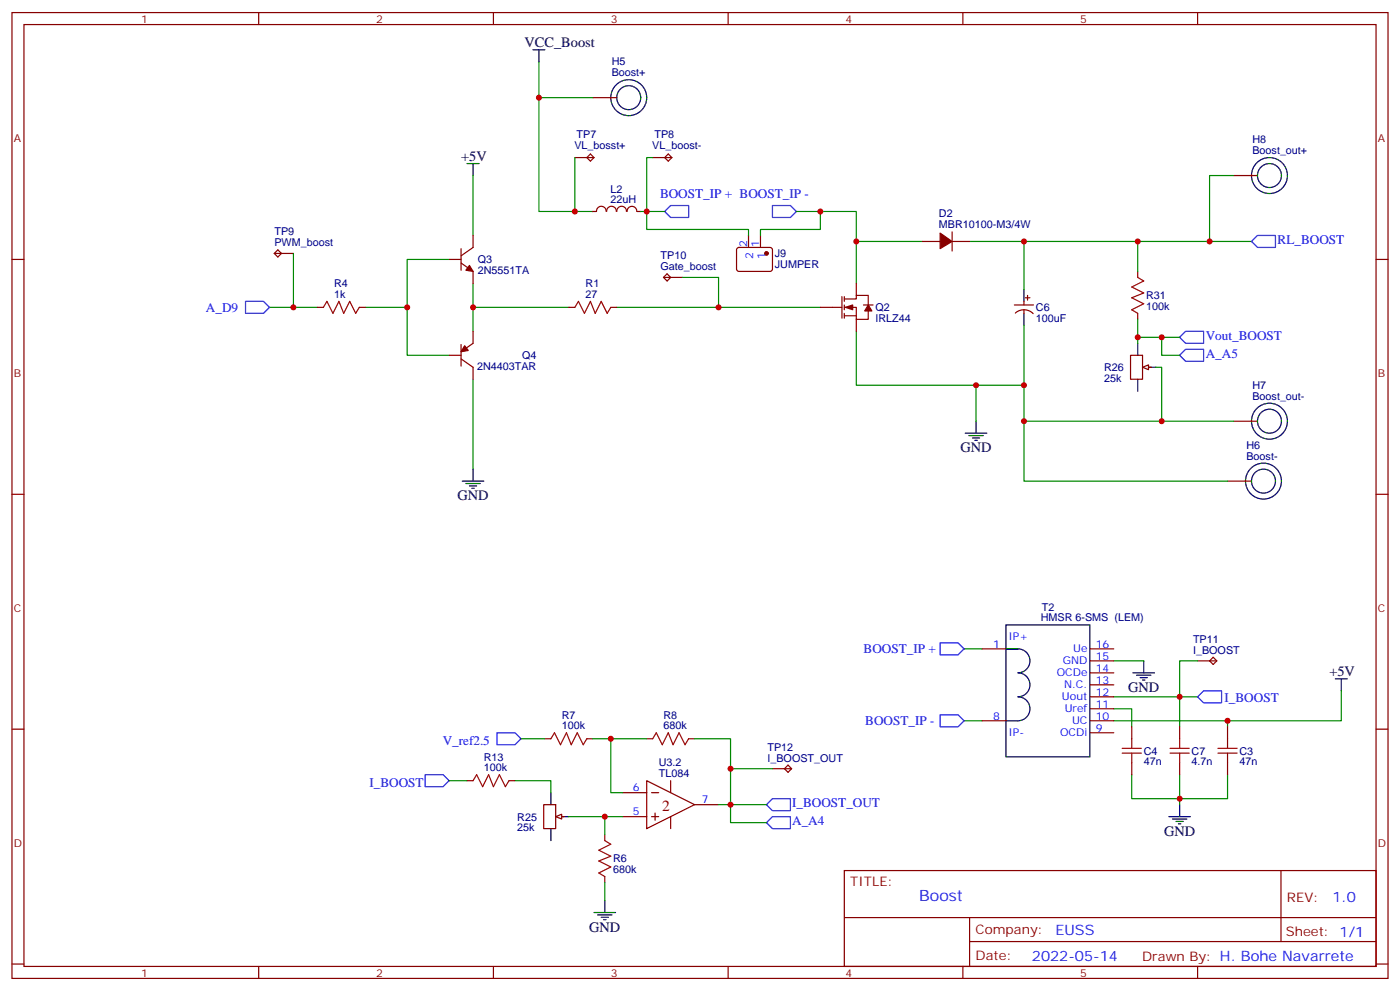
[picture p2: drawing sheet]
<svg xmlns="http://www.w3.org/2000/svg" width="412mm" height="292mm" viewBox="0 0 412 292" stroke-linecap="round" stroke-linejoin="round" font-family="sans-serif">
<g fill="none" stroke="#008700" stroke-width=".35">
<path d="M158.7 18.2v44.1h15.9M158.7 28.8h15.9M139.3 51.7v17.6M169.3 46.4v15.9M192.3 46.4h-1.8v21.2h30v1.7M363.4 51.7h-7.1v19.4M86.4 74.6v15.9M132.3 76.4h-12.4v14.1h-12.3M188.7 62.3h7.1M234.6 62.3h17.6v21.1M241.7 62.3v5.3h-17.7v1.7M252.2 71.1h19.4"/>
<path d="M285.8 71.1h82.9M301.6 71.1v14.1M79.4 90.5h14.1M119.9 90.5v14.1h12.4M139.3 90.5h28.3M139.3 83.4v14.1M181.7 90.5h60M201.1 81.7h10.6v8.8M301.6 95.8v17.6h-49.4v-15.9M139.3 111.7v26.4M287.5 113.4v10.6M301.6 113.4v10.6h61.8"/>
<path d="M301.6 124v17.6h60M284 191h5.3M328.1 194.6h8.8M352.8 194.6h-5.3v19.4M153.5 217.5h7M174.6 217.5h5.3v15.9h3.5M179.9 217.5h10.6M204.6 217.5h10.6v19.4h-3.5M284 212.2h5.3M328.1 208.7h5.3v5.3M328.1 212.2h33.5v1.8M328.1 205.1h24.7"/>
<path d="M395.1 203.4v8.8h-33.5M132.3 229.8h5.3M215.2 236.9h10.6M215.2 226.3h12.3M333.4 228.1v7h14.1v1.8M347.5 228.1v7h14.1v-7M178.2 259.8v5.3"/>
</g>
<g fill="none" stroke="#a10000" stroke-width=".35">
<path d="M95.2 90.5l1.1-1.8 1.8 3.6 1.7-3.6 1.4 3.6 1.8-3.6 1.8 3.6 1-1.8M169.3 90.5l1.1-1.8 1.8 3.6 1.7-3.6 1.4 3.6 1.8-3.6 1.8 3.6 1-1.8M162.3 217.5l1-1.8 1.8 3.6 1.8-3.6 1.4 3.6 1.7-3.6 1.8 3.6 1.1-1.8M192.3 217.5l1-1.8 1.8 3.6 1.7-3.6 1.5 3.6 1.7-3.6 1.8 3.6 1-1.8M333.4 217.5v2.8M347.5 217.5v2.8M361.6 217.5v2.8M139.3 229.8l1.1-1.7 1.8 3.5 1.7-3.5 1.4 3.5 1.8-3.5 1.8 3.5 1-1.8M330.6 221.7h5.6M330.6 220.3h5.6M333.4 221.7v2.8M344.7 221.7h5.6"/>
<path d="M344.7 220.3h5.6M347.5 221.7v2.8M358.8 221.7h5.6M358.8 220.3h5.6M361.6 221.7v2.8M178.2 247.5l1.7 1-3.5 1.8 3.5 1.8-3.5 1.4 3.5 1.7-3.5 1.8 1.8 1.1"/>
</g>
<g fill="none" stroke="#870000" stroke-width=".35">
<path d="M3.5 3.7h405.4v284.3h-405.4zM7.1 7.2h398.2v277.3h-398.2zM76.2 3.7v3.5M145.3 3.7v3.5M214.5 3.7v3.5M283.6 3.7v3.5M352.8 3.7v3.5M174.6 28.8h7.1M169.3 46.4h5.7M172.9 46.4l1-1.1 1.1 1.1-1.1 1zM192.3 46.4h5.6M195.8 46.4l1-1.1 1.1 1.1-1.1 1z"/>
<path d="M363.4 51.7h7M3.5 76.4h3.6M80.8 74.6h5.6M81.8 73.6l1.1 1-1.1 1.1-1-1.1zM132.3 76.4h3.5M135.8 77.4l3.5 2.5v3.5M135.8 73.2v6.4M139.3 69.3v3.5l-3.5 2.5M174.6 62.3h1.1M175.7 62.2a1.41 1.41 0 0 1 1.4-1.5 1.41 1.41 0 0 1 1.4 1.5M178.7 62.2a1.41 1.41 0 0 1 1.4-1.5 1.41 1.41 0 0 1 1.4 1.5M181.7 62.2a1.41 1.41 0 0 1 1.4-1.5 1.41 1.41 0 0 1 1.4 1.5"/>
<path d="M184.7 62.2a1.41 1.41 0 0 1 1.5-1.5 1.41 1.41 0 0 1 1.4 1.5M187.7 62.3h1M217.2 73.1l.5-.3 9.4 .1 .4 .7v5.9l-.7 .4-9.4-.1-.4-.6v-5.6zM220.5 69.3v3.5M224 69.3v3.5M271.6 71.1h5.3M280.5 71.1h5.3M280.5 68.3v5.6M405.3 76.4h3.6M93.5 90.5h1.7M105.8 90.5h1.8M139.3 97.5v3.6l-3.5 2.4"/>
<path d="M167.6 90.5h1.7M179.9 90.5h1.8M195.4 81.7h5.7M196.5 80.6l1.1 1.1-1.1 1-1.1-1zM241.7 90.5h6.3M248 87.3v6.4M248.7 88h3.5v-1h3.6v2.8M248.7 90.5h3.5v3.5h3.6v-2.5M248.7 93h3.5M248.7 87.3v1.4M248.7 89.8v1.4M248.7 92.3v1.4"/>
<path d="M252.2 83.4v3.6M252.2 94v3.5M254.4 89.8h2.8M298.8 89.8h5.6M299.1 92.2a3.8 3.8 0 0 1 5.2 .1M301.6 88.7v1.1M301.6 91.2v1.1M302 87.7h1.4M302.7 87v1.4M132.3 104.6h3.5M135.8 105.7l3.5 2.4v3.6M135.8 101.4v6.4"/>
<path d="M363.4 124h7M3.5 145.5h3.6M361.6 141.6h7.1M405.3 145.5h3.6M289.3 191h7M321 191h7.1M321 198.1h7.1M321 194.6h7.1M352.8 194.6h5.6M356.3 194.6l1.1-1.1 1 1.1-1 1zM3.5 214.7h3.6M160.5 217.5h1.8"/>
<path d="M172.9 217.5h1.7M190.5 217.5h1.8M202.8 217.5h1.8M289.3 212.2h7M321 212.2h7.1M321 215.7h7.1M321 208.7h7.1M321 205.1h7.1M321 201.6h7.1M333.4 214v3.5M347.5 214v3.5M361.6 214v3.5"/>
<path d="M405.3 214.7h3.6M137.6 229.8h1.7M149.9 229.8h1.8M160.2 236.9h3.5v7h-3.5zM183.4 233.4h7.1M190.5 229.8l14.1 7.1-14.1 7zM191.9 233.4h2.1M193 239.4v2.1M197.6 229.8v3.6M204.6 236.9h7.1M227.5 226.3h5.7M231.1 226.3l1-1.1 1.1 1.1-1.1 1.1z"/>
<path d="M333.4 224.5v3.6M347.5 224.5v3.6M361.6 224.5v3.6M164.4 240.4h1.8M178.2 245.7v1.8M178.2 258.1v1.7M183.4 240.4h7.1M191.9 240.4h2.1M197.6 240.4v3.5M248.7 256.3h156.6v28.2h-156.6zM377.3 256.3v20.9M248.7 270.1h156.5"/>
<path d="M285.6 277.2h119.6M285.6 270.1v14.2M3.5 283.8h3.6M76.2 284.5v3.5M145.3 284.5v3.5M214.5 284.5v3.5M283.6 284.5v3.5M352.8 284.5v3.5M405.3 283.8h3.6"/>
</g>
<g fill="none" stroke="#000" stroke-width=".35">
<path d="M157 14.6h3.5M158.7 14.6v3.6M137.6 48.2h3.5M139.3 48.2v3.5M301.6 85.2v3.5M301.6 92.3v3.5M139.3 138.1v3.5M284.3 127.5h6.4M285.4 128.2h4.2M286.5 128.9h2.1M287.2 129.6h.7M287.5 124v3.5"/>
<path d="M136.2 141.6h6.3M137.2 142.3h4.3M138.3 143.1h2.1M139 143.8h.7M296.3 184h24.7v38.8h-24.7zM296.3 191h3.6h-3.6M299.9 191a3.5 3.5 0 0 1 3.5 3.6 3.5 3.5 0 0 1-3.5 3.5 3.5 3.5 0 0 1 3.5 3.5 3.5 3.5 0 0 1-3.5 3.5 3.5 3.5 0 0 1 3.5 3.6 3.5 3.5 0 0 1-3.5 3.5h-3.6M333.7 198.1h6.4M334.8 198.8h4.2M335.8 199.5h2.2M336.9 194.6v3.5M393.3 199.8h3.6"/>
<path d="M395.1 199.8v3.6M336.5 200.2h.8M162.3 233.4v3.5M347.5 236.9v3.5M162.3 243.9v3.6M164 240.4h3.6M344.3 240.4h6.4M345.4 241.1h4.2M346.4 241.8h2.1M347.1 242.5h.7M175 268.6h6.3M176 269.3h4.3"/>
<path d="M177.1 270.1h2.1M177.8 270.8h.7M178.2 265.1v3.5"/>
<circle cx="185.2" cy="28.8" r="3.5"/>
<circle cx="185.2" cy="28.8" r="5.3"/>
<circle cx="373.9" cy="51.7" r="3.5"/>
<circle cx="373.9" cy="51.7" r="5.3"/>
<circle cx="373.9" cy="124" r="3.5"/>
<circle cx="373.9" cy="124" r="5.3"/>
<circle cx="372.2" cy="141.6" r="3.5"/>
<circle cx="372.2" cy="141.6" r="5.3"/>
</g>
<path d="M195.8 62.3l1.8-1.8h5.2v3.5h-5.2zM227.5 60.5h5.3l1.8 1.8-1.8 1.7h-5.3zM370.4 69.3h5.3v3.5h-5.3l-1.7-1.7zM72.3 88.7h5.3l1.8 1.8-1.8 1.8h-5.3zM276.9 189.3h5.3l1.8 1.7-1.8 1.8h-5.3zM146.4 215.7h5.3l1.8 1.8-1.8 1.8h-5.3zM276.9 210.4h5.3l1.8 1.8-1.8 1.8h-5.3zM354.5 203.4h5.3v3.5h-5.3l-1.7-1.8zM125.2 228.1h5.3l1.8 1.7-1.8 1.8h-5.3zM227.5 235.1h5.3v3.6h-5.3l-1.7-1.8z" fill="none" stroke="#00f" stroke-width=".35"/>
<g fill="#870000" stroke="#870000" stroke-width=".35">
<path d="M138.3 78.1l1 1.8-2.1-.3z"/>
<path d="M276.9 68.6l3.6 2.5-3.6 2.1z"/>
<path d="M249.1 90.5l2.1-.7v1.4z"/>
<path d="M255.8 89.8l1 1.7h-2.1z"/>
<path d="M136.9 101.8l1 1.4-2.1 .3z"/>
<circle cx="225.8" cy="74.6" r=".53"/>
</g>
<path d="M163.7 240.4l1.8-.7v1.4z" fill="#f0f0f0" stroke="#870000" stroke-width=".35"/>
<path d="M151.7 229.8h10.6v3.6M167.6 240.4h15.8M178.2 240.4v5.3" fill="none" stroke="#008700" stroke-width=".35"/>
<path d="M347.5 99.3l1.7-1.8h5.3v3.6h-5.3zM349.2 102.8h5.3v3.6h-5.3l-1.7-1.8z" fill="none" stroke="#00f" stroke-width=".35"/>
<path d="M335.1 101.1v3.5M335.1 111.7v3.5M336.9 108.1h3.5" fill="none" stroke="#000" stroke-width=".35"/>
<path d="M333 104.6h3.5v7.1h-3.5zM337.3 108.1h1.7" fill="none" stroke="#870000" stroke-width=".35"/>
<path d="M336.5 108.1l1.8-.7v1.4z" fill="#f0f0f0" stroke="#870000" stroke-width=".35"/>
<path d="M335.1 81.7l1.8 1-3.5 1.8 3.5 1.8-3.5 1.4 3.5 1.7-3.5 1.8 1.7 1.1" fill="none" stroke="#a10000" stroke-width=".35"/>
<path d="M335.1 79.9v1.8M335.1 92.3v1.7" fill="none" stroke="#870000" stroke-width=".35"/>
<path d="M335.1 71.1v8.8M335.1 94v7.1M335.1 99.3h12.4M342.2 99.3v5.3h5.3M340.4 108.1h1.8v15.9M215.2 236.9v5.3h10.6" fill="none" stroke="#008700" stroke-width=".35"/>
<path d="M225.8 242.2l1.7-1.8h5.3v3.5h-5.3z" fill="none" stroke="#00f" stroke-width=".35"/>
<g fill="#c00">
<circle cx="139.3" cy="90.5" r=".88"/>
<circle cx="119.9" cy="90.5" r=".88"/>
<circle cx="252.2" cy="71.1" r=".88"/>
<circle cx="361.6" cy="212.2" r=".88"/>
<circle cx="347.5" cy="205.1" r=".88"/>
<circle cx="347.5" cy="235.1" r=".88"/>
<circle cx="179.9" cy="217.5" r=".88"/>
<circle cx="215.2" cy="236.9" r=".88"/>
<circle cx="158.8" cy="28.8" r=".88"/>
<circle cx="190.5" cy="62.3" r=".88"/>
<circle cx="169.3" cy="62.3" r=".88"/>
<circle cx="86.4" cy="90.5" r=".88"/>
<circle cx="211.7" cy="90.5" r=".88"/>
<circle cx="356.3" cy="71.1" r=".88"/>
<circle cx="301.6" cy="113.4" r=".88"/>
<circle cx="215.2" cy="226.3" r=".88"/>
<circle cx="241.7" cy="62.3" r=".88"/>
<circle cx="287.5" cy="113.4" r=".88"/>
<circle cx="301.6" cy="124" r=".88"/>
<circle cx="178.2" cy="240.4" r=".88"/>
<circle cx="335.1" cy="99.3" r=".88"/>
<circle cx="342.2" cy="99.3" r=".88"/>
<circle cx="301.6" cy="71.1" r=".88"/>
<circle cx="335.1" cy="71.1" r=".88"/>
<circle cx="342.2" cy="124" r=".88"/>
</g>
<text font-size="4.6" fill="#800" x="195.1" y="238.7">2</text>
<text font-size="4.6" fill="#00f" x="270.8" y="265.3">Boost</text>
<g font-size="4.2">
<text x="154.5" y="13.9">VCC_Boost</text>
<text x="135.8" y="47.4">+5V</text>
<text x="282.9" y="133.2">GND</text>
<text x="134.8" y="147.3">GND</text>
<text x="332.3" y="203.7">GND</text>
<text x="391.6" y="199.1">+5V</text>
<text x="342.9" y="246.1">GND</text>
<text x="173.6" y="274.3">GND</text>
</g>
<g font-size="4.2" fill="#00f">
<text x="392.5" y="265.6">1.0</text>
<text x="310.9" y="275.1">EUSS</text>
<text x="304" y="282.9">2022-05-14</text>
</g>
<g font-size="3.9" fill="#00f">
<text x="194.4" y="58.2">BOOST_IP + BOOST_IP -</text>
<text x="376.4" y="71.8">RL_BOOST</text>
<text x="60.7" y="91.7">A_D9</text>
<text x="355.2" y="100">Vout_BOOST</text>
<text x="355.2" y="105.3">A_A5</text>
<text x="254.4" y="192.3">BOOST_IP +</text>
<text x="360.7" y="206.5">I_BOOST</text>
<text x="254.9" y="213.5">BOOST_IP -</text>
<text x="130.4" y="219.3">V_ref2.5</text>
<text x="108.8" y="231.6">I_BOOST</text>
<text x="233.4" y="237.6">I_BOOST_OUT</text>
<text x="233.4" y="242.9">A_A4</text>
</g>
<g font-size="3.9" fill="#800">
<text x="250.5" y="260.9">TITLE:</text>
<text x="379.1" y="265.6">REV:</text>
<text x="287.4" y="275.1">Company:</text>
<text x="378.7" y="275.7">Sheet: 1/1</text>
<text x="287.4" y="282.8">Date:</text>
<text x="336.4" y="282.8">Drawn By: H. Bohe Navarrete</text>
</g>
<g font-size="3.2" fill="#800">
<text x="41.6" y="6.7">1</text>
<text x="110.8" y="6.7">2</text>
<text x="179.9" y="6.7">3</text>
<text x="249.1" y="6.7">4</text>
<text x="318.2" y="6.7">5</text>
<text x="4.1" y="41.8">A</text>
<text x="405.9" y="41.8">A</text>
<text x="4.1" y="110.9">B</text>
<text x="405.9" y="110.9">B</text>
<text x="4.1" y="180.1">C</text>
<text x="405.9" y="180.1">C</text>
<text x="4.1" y="249.2">D</text>
<text x="405.9" y="249.2">D</text>
<text x="41.6" y="287.5">1</text>
<text x="110.8" y="287.5">2</text>
<text x="179.9" y="287.5">3</text>
<text x="249.1" y="287.5">4</text>
<text x="318.2" y="287.5">5</text>
</g>
<g font-size="3.2" fill="#000080">
<text x="180.2" y="22.4">Boost+</text>
<text x="180.2" y="19.3">H5</text>
<text x="169.8" y="40.5">TP7</text>
<text x="192.8" y="40.5">TP8</text>
<text x="169.2" y="44">VL_bosst+</text>
<text x="192.1" y="44">VL_boost-</text>
<text x="368.9" y="45.3">Boost_out+</text>
<text x="368.9" y="42.2">H8</text>
<text x="179.8" y="59.7">22uH</text>
<text x="179.8" y="56.7">L2</text>
<text x="276.6" y="64">D2</text>
<text x="80.8" y="69.3">TP9</text>
<text x="276.6" y="67.2">MBR10100-M3/4W</text>
<text x="80.8" y="72.5">PWM_boost</text>
<text x="140.8" y="77.5">Q3</text>
<text x="194.6" y="76.4">TP10</text>
<text x="228.2" y="75.5">J9</text>
<text x="140.8" y="80.7">2N5551TA</text>
<text x="194.6" y="79.6">Gate_boost</text>
<text x="228.2" y="78.8">JUMPER</text>
<text x="98.4" y="87.7">1k</text>
<text x="98.4" y="84.4">R4</text>
<text x="172.5" y="87.7">27</text>
<text x="172.5" y="84.5">R1</text>
<text x="337.6" y="88.1">R31</text>
<text x="257.9" y="94.7">IRLZ44</text>
<text x="257.9" y="91.5">Q2</text>
<text x="305.2" y="94.8">100uF</text>
<text x="305.2" y="91.6">C6</text>
<text x="337.6" y="91.3">100k</text>
<text x="153.8" y="105.7">Q4</text>
<text x="140.5" y="108.9">2N4403TAR</text>
<text x="325.2" y="112.4">25k</text>
<text x="325.2" y="109.3">R26</text>
<text x="368.9" y="117.7">Boost_out-</text>
<text x="368.9" y="114.5">H7</text>
<text x="367.2" y="135.3">Boost-</text>
<text x="367.2" y="132.2">H6</text>
<text x="306.9" y="179.7">T2</text>
<text x="306.6" y="182.9">HMSR 6-SMS (LEM)</text>
<text x="351.4" y="189.3">TP11</text>
<text x="351.4" y="192.4">I_BOOST</text>
<text x="165.5" y="214.7">100k</text>
<text x="165.5" y="211.5">R7</text>
<text x="195.4" y="214.7">680k</text>
<text x="195.4" y="211.5">R8</text>
<text x="226.1" y="221">TP12</text>
<text x="142.5" y="227">100k</text>
<text x="142.5" y="223.9">R13</text>
<text x="194.1" y="225.4">U3.2</text>
<text x="226.1" y="224.2">I_BOOST_OUT</text>
<text x="336.9" y="225.3">47n</text>
<text x="336.9" y="222.2">C4</text>
<text x="351" y="225.3">4.7n</text>
<text x="351" y="222.2">C7</text>
<text x="365.1" y="225.3">47n</text>
<text x="365.1" y="222.2">C3</text>
<text x="194.1" y="228.7">TL084</text>
<text x="152.4" y="244.7">25k</text>
<text x="152.4" y="241.6">R25</text>
<text x="180.6" y="257.1">680k</text>
<text x="180.6" y="253.9">R6</text>
</g>
<g font-size="3.2" fill="#00f">
<text x="220.1" y="72.7" transform="rotate(-90 220.1 72.7)">2</text>
<text x="221.9" y="76.2" transform="rotate(-90 221.9 76.2)">2</text>
<text x="223.7" y="72.7" transform="rotate(-90 223.7 72.7)">1</text>
<text x="225.4" y="76.2" transform="rotate(-90 225.4 76.2)">1</text>
<text x="292.6" y="190.7">1</text>
<text x="297" y="188.6">IP+</text>
<text x="322.8" y="190.7">16</text>
<text x="313" y="195.6">GND</text>
<text x="316.1" y="192.1">Ue</text>
<text x="322.8" y="197.7">14</text>
<text x="322.8" y="194.2">15</text>
<text x="311.3" y="199.1">OCDe</text>
<text x="313.4" y="202.7">N.C.</text>
<text x="322.8" y="201.3">13</text>
<text x="312.8" y="206.2">Uout</text>
<text x="313.6" y="209.7">Uref</text>
<text x="322.8" y="208.3">11</text>
<text x="322.8" y="204.8">12</text>
<text x="292.6" y="211.8">8</text>
<text x="315.8" y="213.3">UC</text>
<text x="322.8" y="215.4">9</text>
<text x="322.8" y="211.8">10</text>
<text x="297" y="216.8">IP-</text>
<text x="312.3" y="216.8">OCDi</text>
<text x="186.4" y="233">6</text>
<text x="206.7" y="236.5">7</text>
<text x="186.4" y="240.1">5</text>
</g>
</svg>
